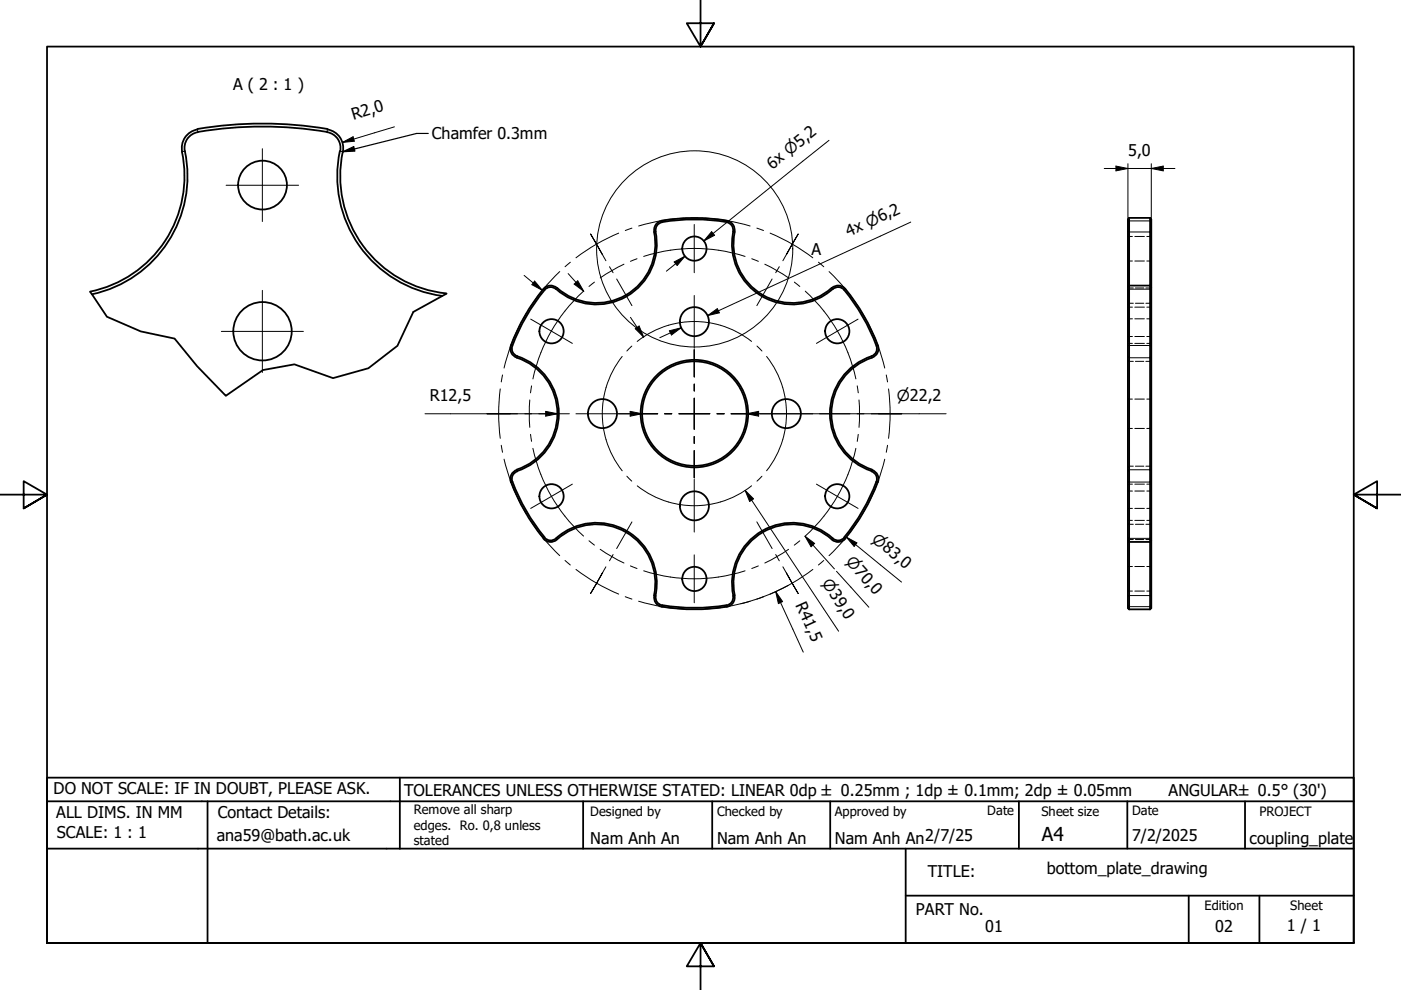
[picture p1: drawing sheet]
<svg xmlns="http://www.w3.org/2000/svg" width="297mm" height="210mm" viewBox="0 0 297 210" stroke-linecap="round" stroke-linejoin="round" font-family="sans-serif">
<!-- layer: Visible (ISO) -->
<g fill="none" stroke="#000" stroke-width=".38">
<path d="M38.6 32.2a25 25 0 0 1-19.5 29.6M39.2 32a25.6 25.6 0 0 1-19.7 30.4M41.9 27.5a4 4 0 0 0-3.3 4.7M41.9 27.4a83 83 0 0 1 27.6 0M41.9 28a3.4 3.4 0 0 0-2.7 4.1M42 28a82.4 82.4 0 0 1 27.4 0M69.4 28a3.4 3.4 0 0 1 2.7 4.1M69.5 27.5a4 4 0 0 1 3.2 4.7 25 25 0 0 0 21.9 30M72.1 32a25.6 25.6 0 0 0 21.6 30.7M138.7 49.2a12.5 12.5 0 0 1-6 13.4 12.5 12.5 0 0 1-14.6-1.6M139 49.1a12.8 12.8 0 0 1-6.1 13.7 12.8 12.8 0 0 1-15-1.5M140.3 46.8a41.5 41.5 0 0 1 13.8 0"/>
<path d="M140.4 46.8a2 2 0 0 0-1.7 2.4M140.4 47.1a41.2 41.2 0 0 1 13.7 0M140.4 47.1a1.68 1.68 0 0 0-1.4 2M154 47.1a1.68 1.68 0 0 1 1.4 2M154.1 46.8a2 2 0 0 1 1.6 2.4M155.5 49.1a12.8 12.8 0 0 0 6.1 13.7 12.8 12.8 0 0 0 14.9-1.5M155.8 49.2a12.5 12.5 0 0 0 5.9 13.4 12.5 12.5 0 0 0 14.6-1.6M239.4 46.2l-.3 .3v82.4l.3 .3M239.4 46.2v14.4M239.4 46.2h4.4M243.8 46.2l.3 .3v82.4l-.3 .3M243.8 46.2v14.4"/>
<path d="M108.6 73.3a1.68 1.68 0 0 0 1.1 2.2 12.8 12.8 0 0 1 8.8 12.2 12.8 12.8 0 0 1-8.8 12.2M109.6 75.8a12.5 12.5 0 0 1 8.6 11.9 12.5 12.5 0 0 1-8.6 11.9M115.2 61.3a40.4 40.4 0 0 0-7 12.3 2 2 0 0 0 1.4 2.2M115.5 61.5a41.2 41.2 0 0 0-6.9 11.8M117.9 61.3a1.68 1.68 0 0 0-2.5 .2M118.1 61.1a2 2 0 0 0-2.9 .2M176.4 61.1a2 2 0 0 1 2.8 .2M176.6 61.3a1.68 1.68 0 0 1 2.4 .2M179 61.5a40.3 40.3 0 0 1 6.9 12.2v.6l-.3 .6a3.4 3.4 0 0 1-2 1.1 12.8 12.8 0 0 0-7.6 12.3 12.8 12.8 0 0 0 8.8 11.6M179.2 61.3a40.4 40.4 0 0 1 7 12.3 2 2 0 0 1-1.3 2.2M184.9 75.8a12.5 12.5 0 0 0-8.6 11.9 12.5 12.5 0 0 0 8.6 11.9M239.4 60.6v68.6"/>
<path d="M239.4 60.6l-.3 .3M239.4 60.6h4.4M243.8 60.6v54.3M243.8 60.6l.3 .3M109.6 99.6a2 2 0 0 0-1.3 2.6M109.7 99.9a1.68 1.68 0 0 0-1.1 2.2M184.8 99.9a1.68 1.68 0 0 1 1 2.2M184.9 99.6a2 2 0 0 1 1.2 2.6M108.3 102.2a41.5 41.5 0 0 0 6.9 11.9M108.6 102.1a41.2 41.2 0 0 0 6.9 11.8M115.2 114.2a2 2 0 0 0 2.9 .2 12.5 12.5 0 0 1 14.6-1.6 12.5 12.5 0 0 1 6 13.4M115.4 114a1.68 1.68 0 0 0 2.5 .2"/>
<path d="M117.9 114.1a12.8 12.8 0 0 1 15-1.5 12.8 12.8 0 0 1 6.1 13.7M176.5 114.1a12.8 12.8 0 0 0-14.9-1.5 12.8 12.8 0 0 0-6.1 13.7M179 114a1.68 1.68 0 0 1-2.4 .2M179.2 114.2a2 2 0 0 1-2.9 .2 12.5 12.5 0 0 0-14.5-1.6 12.5 12.5 0 0 0-6 13.4M185.8 102.1a41.2 41.2 0 0 1-6.8 11.8M186.1 102.2a41.5 41.5 0 0 1-6.9 11.9M239.1 114.6l.3 .3h4.4M243.8 114.9v14.3M244.1 114.6l-.3 .3M138.7 126.3a2 2 0 0 0 1.7 2.4M139 126.3a1.68 1.68 0 0 0 1.4 2M140.3 128.6a41.5 41.5 0 0 0 13.8 0"/>
<path d="M140.4 128.3a41.2 41.2 0 0 0 13.7 0M155.4 126.3a1.68 1.68 0 0 1-1.4 2M155.7 126.3a2 2 0 0 1-1.6 2.4M239.4 129.2h4.4"/>
<circle cx="55.7" cy="39.2" r="5.2"/>
<circle cx="147.2" cy="52.7" r="2.57"/>
<circle cx="55.7" cy="70.2" r="6.2"/>
<circle cx="116.9" cy="70.2" r="2.57"/>
<circle cx="147.2" cy="68.2" r="3.1"/>
<circle cx="177.5" cy="70.2" r="2.57"/>
<circle cx="127.7" cy="87.7" r="3.1"/>
<circle cx="147.2" cy="87.7" r="11.4"/>
<circle cx="147.2" cy="87.7" r="11.1"/>
<circle cx="166.7" cy="87.7" r="3.1"/>
<circle cx="116.9" cy="105.2" r="2.57"/>
<circle cx="147.2" cy="107.3" r="3.1"/>
<circle cx="177.5" cy="105.2" r="2.57"/>
<circle cx="147.2" cy="122.7" r="2.57"/>
</g>
<!-- layer: Visible Narrow (ISO) -->
<g fill="none" stroke="#000" stroke-width=".21">
<path d="M39.2 32l-.6 .2M41.8 27.4l.2 .6M69.4 27.4l-.1 .6M72.1 32l.6 .2M139 49.1l-.3 .1M140.3 46.8l.1 .3M154.1 46.8v.3M155.4 49.1l.4 .1M239.1 49.1h5M239.1 47.1l.3-.3h4.4l.3 .3M108.3 73.3h.3M109.7 75.5l-.1 .4"/>
<path d="M115.3 61.3l.1 .2M118.1 61.1l-.2 .2M176.3 61.1l.2 .2M179.2 61.3l-.2 .2M184.8 75.5v.4M186.1 73.3h-.3M239.1 75.5l.3 .4h4.4l.3-.4M239.1 73.3h5M239.1 61.5l.3-.2h4.4l.3 .2M109.6 99.6l.1 .3M184.8 99.6v.3M239.1 99.9l.3-.3h4.4l.3 .3"/>
<path d="M108.6 102.1l-.3 .1M115.4 114l-.1 .1M117.9 114.1l.2 .3M176.5 114.1l-.2 .3M179 114l.2 .1M185.8 102.1l.3 .1M239.1 114l.3 .1h4.4l.3-.1M239.1 102.1l.3 .1h4.4l.3-.1M138.7 126.3h.3M140.4 128.4l-.1 .2M154.1 128.4v.2M155.8 126.3h-.4"/>
<path d="M239.1 128.4l.3 .2h4.4l.3-.2M239.1 126.3h5"/>
</g>
<!-- layer: Hidden Narrow (ISO) -->
<path d="M239.2 61.2l-.1 .1M240.3 61.1h-1M240.7 61.1h1.8M243 61.1h.9M244 61.2l.1 .1M239.1 114.1l.1 .1M239.3 114.3l.1 .1h.9M240.7 114.4h1.8M243.9 114.3l-.1 .1h-.8M244.1 114.1l-.1 .1" fill="none" stroke="#000" stroke-width=".21"/>
<!-- layer: Hidden (ISO) -->
<g fill="none" stroke="#000" stroke-width=".21">
<path d="M239.1 55.3h1M239.1 50.1h1M240.6 55.3h2M240.6 50.1h2M243.1 55.3h1M243.1 50.1h1M239.1 76.3l.1 .1M239.1 72.8h1M239.1 67.6h1M239.1 71.3h1M239.1 65.1h1M239.2 64.5l-.1 .1"/>
<path d="M239.3 76.6h1M240.3 64.3l-1 .1M240.6 72.8h2M240.6 67.6h2M240.6 71.3h2M240.6 65.1h2M240.7 76.6h1.8M240.7 64.3h1.8M243 64.3l.9 .1M243.1 72.8h1M243.1 67.6h1M243.1 71.3h1"/>
<path d="M243.1 65.1h1M243.9 76.6h-.9M244 64.5l.1 .1M244.1 76.3l-.1 .1M239.1 90.8h1M239.1 84.6h1M239.2 99l-.1 .1M240.3 98.8l-1 .1M240.6 90.8h2M240.6 84.6h2M240.7 98.8h1.8M243 98.8l.9 .1"/>
<path d="M243.1 90.8h1M243.1 84.6h1M244 99l.1 .1M239.1 110.8l.1 .2M239.1 107.8h1M239.1 102.7h1M239.1 110.3h1M239.1 104.1h1M239.3 111.1l1 .1M240.6 107.8h2M240.6 102.7h2M240.6 110.3h2"/>
<path d="M240.6 104.1h2M240.7 111.2h1.8M243.1 107.8h1M243.1 102.7h1M243.1 110.3h1M243.1 104.1h1M243.9 111.1l-.9 .1M244.1 110.8l-.1 .2M239.1 125.3h1M239.1 120.1h1M240.6 125.3h2M240.6 120.1h2"/>
<path d="M243.1 125.3h1M243.1 120.1h1"/>
</g>
<!-- layer: Break Line (ISO) -->
<path d="M19.1 61.9l3.6 5.3 7.1 3.1 7.2 1.5 4.8 5.8 6.1 6.3 7.9-5.4 6.6-1.2 8.2 2.9 7.5-2.1 6.2-4.8 3.3-7.2 7.1-3.8" fill="none" stroke="#000" stroke-width=".38"/>
<!-- layer: Detail Boundary (ISO) -->
<circle cx="147.3" cy="52.8" r="20.8" fill="none" stroke="#000" stroke-width=".21"/>
<!-- layer: Border (ISO) -->
<path d="M148.5 -.1v10l-2.9-5h5.8l-2.9 5 2.9-5M0 104.9h10l-5-2.9v5.8l5-2.9-5 2.9M297 104.9h-10l5-2.9v5.8l-5-2.9 5 2.9M10 199.9v-190h277v190h-277h277M151.4 204.9l-2.9-5 2.9 5h-5.8l2.9-5v10" fill="none" stroke="#000" stroke-width=".38"/>
<!-- layer: Title (ISO) -->
<g fill="none" stroke="#000" stroke-width=".38">
<path d="M10 169.9v-5h277v5M10 169.9h277v30h-277zM10 179.9h277M44 169.9v30M84.8 164.9v15M123.6 169.9v10M151 169.9v10M176 169.9v10M192 179.9v20M216 169.9v10M239 169.9v10M264 169.9v10"/>
<path d="M192 189.9h95M252 189.9v10M267 189.9v10"/>
</g>
<!-- layer: Center Mark (ISO) -->
<g fill="none" stroke="#000" stroke-width=".21">
<path d="M47.9 39.3h15.4M55.6 31.5v15.5M125.2 49.6l1.3 2.2-1.3-2.2M127.7 53.9l-1.2-2.1 2 3.5M129.2 56.6l.8 1.2M130.7 59.2l3.3 5.6M147.2 47.6v10.2M163.7 59.2l-3.2 5.6M165.2 56.6l-.7 1.2M166.8 53.9l1.2-2.1-2 3.5M169.2 49.6l-1.2 2.2 1.2-2.2M46.9 70.3h17.4"/>
<path d="M55.6 61.6v17.4M112.5 67.7l8.8 5.1M147.2 62.6v11.2M147.2 74.1v5.8M181.9 67.7l-8.8 5.1M103.3 87.7h2.4h-2.4M108.2 87.7h-2.5h4M111.3 87.7h1.4M114.2 87.7h6.5M122.1 87.7h11.2M133.6 87.7h5.8M140.9 87.7h1.5"/>
<path d="M144 87.7h6.5M147.2 81.4v1.5M147.2 84.4v6.6M147.2 92.6v1.4M147.2 95.5v5.8M152 87.7h1.5M155 87.7h5.8M161.1 87.7h11.2M173.7 87.7h6.5M181.7 87.7h1.5M184.7 87.7h4h-2.5M191.2 87.7h-2.5h2.5"/>
<path d="M121.3 102.7l-8.8 5.1M130 117.6l-.8 1.3M134 110.7l-3.3 5.6M147.2 101.6v11.2M147.2 117.6v10.2M160.5 110.7l3.2 5.6M164.5 117.6l.7 1.3M173.1 102.7l8.8 5.1M125.2 125.8l1.3-2.1-1.3 2.1M128.5 120.2l-2 3.5 1.2-2.2M166 120.2l2 3.5-1.2-2.2M169.2 125.8l-1.2-2.1 1.2 2.1"/>
</g>
<!-- layer: Centerline (ISO) -->
<g fill="none" stroke="#000" stroke-width=".21">
<path d="M118.7 57.6l-3.1 3.2-3.1 4.2M120.9 55.6l-1.1 1M126 59.8l-1.1 .9M131.2 49.4l-4.7 2.4-4.4 2.9M132.3 56l-2.6 1.4-2.4 1.5M134 48.4l-1.4 .5M135.1 54.9l-1.4 .5M145 46.3l-5.2 .6-4.4 1M146.5 46.2h1.5M149.5 46.3l5.2 .6 4.3 1M158 54.4a35 35 0 0 0-21.5 0M159.4 54.9l1.4 .5"/>
<path d="M160.5 48.4l1.4 .5M162.2 56l2.5 1.4 2.5 1.5M163.3 49.4l4.7 2.4M168 51.8l4.3 2.9M168.4 59.8l1.2 .9M173.5 55.6l1.2 1M175.8 57.6l3.1 3.2 3.1 4.2M106.5 79.5l-.2 1.5M110.2 68.9l-2.1 4.8-1.2 4.3M111.7 66.3l-.8 1.3M114.7 74.8l-1 2.7-.7 2.8M123.7 61.7a35 35 0 0 0-9 13.1"/>
<path d="M131.9 75.6a19.5 19.5 0 0 0-4.2 12.1M134 73.4l-1.1 1M135.1 72.4a19.5 19.5 0 0 1 24.3 0M160.5 73.4l1.1 1M162.5 75.6a19.5 19.5 0 0 1 0 24.2M170.7 61.7a35 35 0 0 1 10.8 18.6M182.8 66.3l.7 1.3M184.2 68.9l2.1 4.8 1.3 4.3M187.9 79.5l.3 1.5M106.1 82.5l-.4 5.2 .4 5.2M106.3 94.4l.2 1.5M106.9 97.4l1.2 4.3 2.1 4.8"/>
<path d="M112.3 84.8l-.1 2.9 .1 2.9M112.5 92.1l.2 1.5M112.7 81.8l-.2 1.5M113 95.1a35 35 0 0 0 10.7 18.6M127.7 87.7a19.5 19.5 0 0 0 4.2 12.1M181.5 95.1a35 35 0 0 1-10.8 18.6M181.7 81.8l.3 1.5M182 92.1l-.3 1.5M182.1 84.8l.1 2.9-.1 2.9M187.6 97.4l-1.3 4.3-2.1 4.8M188.2 94.4l-.3 1.5M188.4 82.5l.3 5.2-.3 5.2"/>
<path d="M110.9 107.8l.8 1.3M112.5 110.4l3.1 4.1 3.1 3.3M119.8 118.8l1.1 1M124.9 114.7l1.1 .9M127.3 116.5l2.4 1.5 2.6 1.4M132.9 101l1.1 1M133.7 120l1.4 .5M135.1 103a19.5 19.5 0 0 0 24.2 0M160.8 120l-1.4 .5M161.6 101l-1.1 1M167.2 116.5l-2.5 1.5-2.5 1.4M169.6 114.7l-1.2 .9"/>
<path d="M174.7 118.8l-1.2 1M182 110.4l-3.1 4.2-3.1 3.2M183.5 107.8l-.7 1.3M122.1 120.7l4.4 2.9 4.7 2.4M132.6 126.5l1.4 .5M135.4 127.5l4.4 1 5.2 .6M136.5 121a35 35 0 0 0 21.5 0M146.5 129.2h1.5M159 127.5l-4.3 1-5.2 .6M161.9 126.5l-1.4 .5M172.3 120.7l-4.3 2.9-4.7 2.4"/>
</g>
<!-- layer: Dimension (ISO) -->
<g fill="none" stroke="#000" stroke-width=".21">
<path d="M72.6 30.2l2.3-1.2 .2 .9zM83.6 26.9l-11 3.3M175.8 29.8l-26.6 21.3M234.1 35.7h15M236.6 35.2l2.5 .5-2.5 .5zM239.1 34.7v37.9M244.1 35.7l2.5-.5v1zM244.1 34.7v37.9M111.1 58.4l3.9 3.2M113.3 59.6l1.7 2-2.2-1.2zM120.5 58l3.3 3.8M142.9 55.5l2.3-1.2-1.6 2z"/>
<path d="M145.2 54.3l-3.9 3.2M150.9 49.1l.6 .8-2.3 1.2zM193.1 47.1l-43 19.8M121.7 60.2l.8-.7 1.3 2.3zM133.7 67.3l2.8 4.2M134.7 69.7l.8-.6 1 2.4zM141.9 70.1l2.5-.6-2 1.5zM144.4 69.5l-4.5 2.1M150.1 66.9l2-1.5 .4 .9zM90.1 87.7h28.1M115.7 87.2l2.5 .5-2.5 .5zM131.1 87.7h5"/>
<path d="M133.6 87.2l2.5 .5-2.5 .5zM158.3 87.7h42.3M158.3 87.7l2.5-.5v1zM158 104l19.8 29.8M158 104l1.8 1.8-.9 .5zM170.7 113.7l6.2 6.9M170.7 113.7l2 1.5-.7 .7zM179.5 113.9l11.6 9.5M179.5 113.9l2.2 1.2-.6 .8zM164.5 125.4l5.8 12.9M164.5 125.4l1.4 2.1-.9 .5zM167.1 124.1a41.5 41.5 0 0 1-10 3.9"/>
<path d="M177.4 121.1l6.8 7.6"/>
</g>
<g fill="#000">
<path d="M72.6 30.2l2.3-1.2 .2 .9zM236.6 35.2l2.5 .5-2.5 .5zM244.1 35.7l2.5-.5v1zM142.9 55.5l2.3-1.2-1.6 2zM150.9 49.1l.6 .8-2.3 1.2zM113.3 59.6l1.7 2-2.2-1.2zM121.7 60.2l.8-.7 1.3 2.3zM134.7 69.7l.8-.6 1 2.4zM141.9 70.1l2.5-.6-2 1.5zM150.1 66.9l2-1.5 .4 .9zM115.7 87.2l2.5 .5-2.5 .5zM133.6 87.2l2.5 .5-2.5 .5z"/>
<path d="M158.3 87.7l2.5-.5v1zM158 104l1.8 1.8-.9 .5zM170.7 113.7l2 1.5-.7 .7zM179.5 113.9l2.2 1.2-.6 .8zM164.5 125.4l1.4 2.1-.9 .5z"/>
</g>
<!-- layer: Symbol (ISO) -->
<path d="M72.7 32.2l2.3-1.1 .2 .9zM90.8 28.3h-2.5l-15.6 3.9" fill="none" stroke="#000" stroke-width=".25"/>
<path d="M72.7 32.2l2.3-1.1 .2 .9z" fill="#000"/>
<text font-size="4.1" x="220.9" y="178.4">A4</text>
<g font-size="3.4">
<text x="49.4" y="19.1">A ( 2 : 1 )</text>
<text x="74.9" y="25.4" transform="rotate(-17 74.9 25.4)">R2,0</text>
<text x="91.6" y="29.6">Chamfer 0.3mm</text>
<text x="163.8" y="36" transform="rotate(-39 163.8 36)">6x ⌀5,2</text>
<text x="239.2" y="33.1">5,0</text>
<text x="180" y="50.3" transform="rotate(-25 180 50.3)">4x ⌀6,2</text>
<text x="172" y="54">A</text>
<text x="91.1" y="85.1">R12,5</text>
<text x="168.6" y="128.3" transform="rotate(66 168.6 128.3)">R41,5</text>
<text x="11.4" y="168.4">DO NOT SCALE: IF IN DOUBT, PLEASE ASK.</text>
<text x="11.9" y="173.5">ALL DIMS. IN MM</text>
<text x="46.2" y="173.5">Contact Details:</text>
<text x="85.7" y="168.8">TOLERANCES UNLESS OTHERWISE STATED: LINEAR 0dp ± 0.25mm ; 1dp ± 0.1mm; 2dp ± 0.05mm</text>
<text x="247.8" y="168.7">ANGULAR± 0.5° (30')</text>
<text x="12.1" y="177.6">SCALE: 1 : 1</text>
<text x="46" y="178.2">ana59@bath.ac.uk</text>
<text x="125.2" y="178.9">Nam Anh An</text>
<text x="152" y="178.9">Nam Anh An</text>
<text x="177" y="178.9">Nam Anh An2/7/25</text>
<text x="240" y="178.3">7/2/2025</text>
<text x="264.9" y="179">coupling_plate</text>
<text x="196.7" y="186">TITLE:</text>
<text x="221.9" y="185.4">bottom_plate_drawing</text>
<text x="194.2" y="194.1">PART No.</text>
<text x="208.9" y="197.6">01</text>
<text x="257.6" y="197.6">02</text>
<text x="272.9" y="197.5">1 / 1</text>
</g>
<g font-size="3.2">
<text x="190.1" y="85.1">⌀22,2</text>
<text x="179.2" y="119.2" transform="rotate(48 179.2 119.2)">⌀70,0</text>
<text x="184.7" y="114.7" transform="rotate(39 184.7 114.7)">⌀83,0</text>
<text x="174.2" y="123.7" transform="rotate(57 174.2 123.7)">⌀39,0</text>
</g>
<g font-size="2.7">
<text x="87.8" y="172.7">Remove all sharp</text>
<text x="125.2" y="173">Designed by</text>
<text x="152" y="173">Checked by</text>
<text x="177" y="173">Approved by</text>
<text x="209.3" y="172.9">Date</text>
<text x="220.8" y="173">Sheet size</text>
<text x="240" y="172.9">Date</text>
<text x="267" y="172.9">PROJECT</text>
<text x="87.8" y="175.9">edges. Ro. 0,8 unless</text>
<text x="87.8" y="179.2">stated</text>
<text x="255.4" y="193">Edition</text>
<text x="273.6" y="193">Sheet</text>
</g>
</svg>
